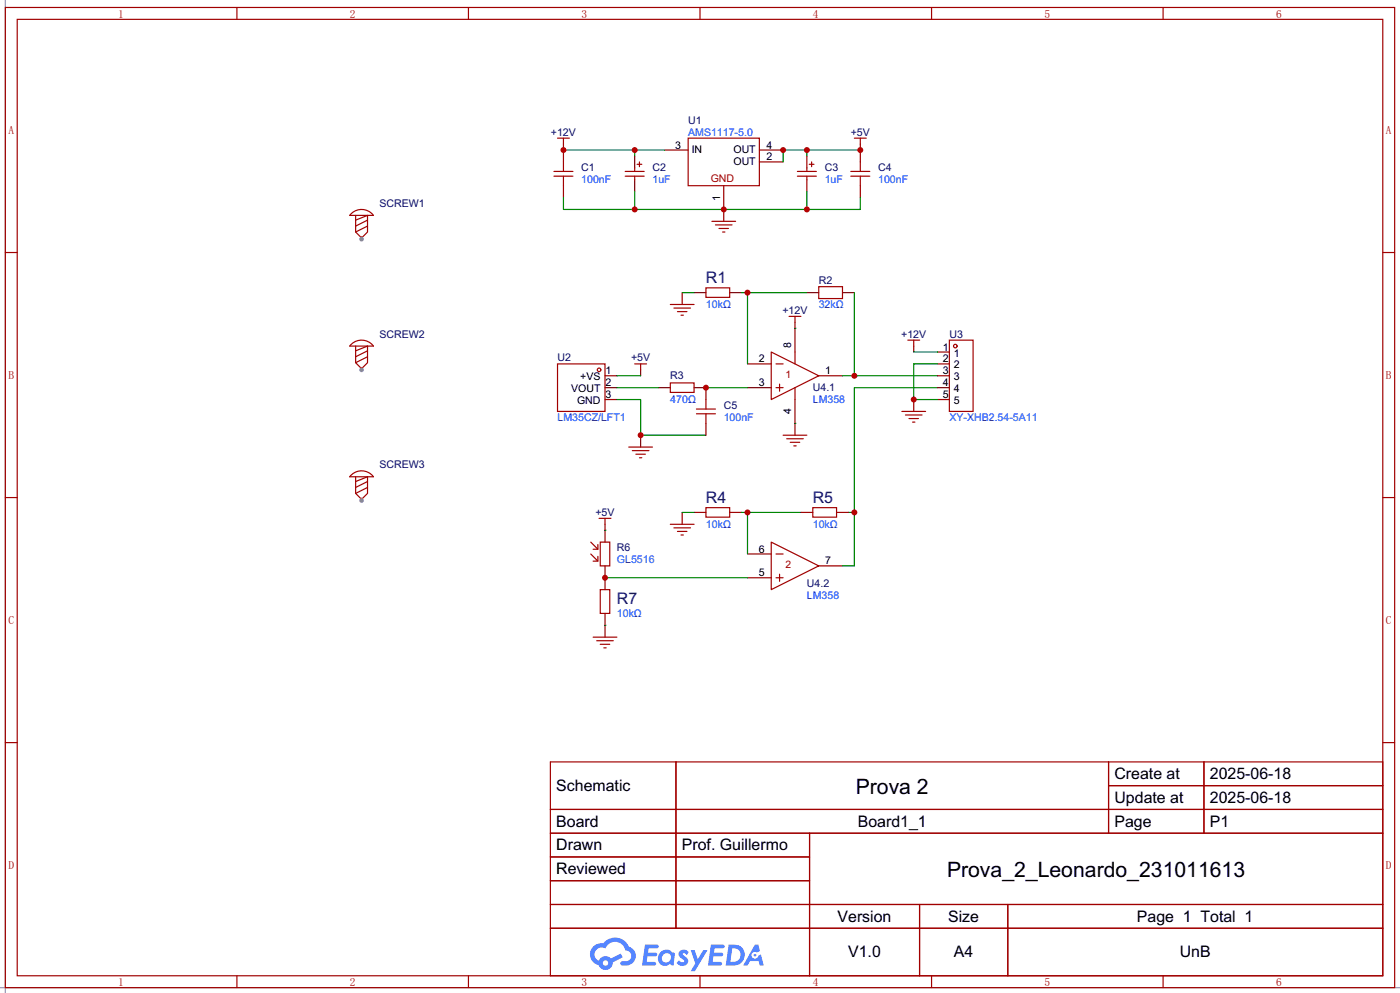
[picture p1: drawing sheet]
<svg xmlns="http://www.w3.org/2000/svg" width="299mm" height="212mm" viewBox="0 0 299 212" stroke-linecap="round" stroke-linejoin="round" font-family="sans-serif">
<path d="M1.1 0v212.3M0 211.1h299.5" fill="none" stroke="#999" stroke-width=".25"/>
<g fill="none" stroke="#a10000" stroke-width=".25">
<path d="M1.1 1.6h297.2v209.5h-297.2zM3.7 4.1h292.1v204.5h-292.1zM50.7 1.6v2.5M100.2 1.6v2.5M149.7 1.6v2.5M199.3 1.6v2.5M248.8 1.6v2.5M1.1 54h2.6M295.8 54h2.5M1.1 106.4h2.6M295.8 106.4h2.5M1.1 158.8h2.6"/>
<path d="M295.8 158.8h2.5M117.7 162.9h178.1v45.7h-178.1zM117.7 173h178.1M117.7 178.1h178.1M144.6 162.9v35.5M173.2 178.1v30.5M237.1 162.9v15.2M237.1 168h58.7M257.5 162.9v15.2M117.7 183.2h55.5M117.7 193.4h178.1M117.7 188.3h55.5"/>
<path d="M117.7 198.4h178.1M196.7 193.4v15.2M215.6 193.4v15.2M50.7 208.6v2.5M100.2 208.6v2.5M149.7 208.6v2.5M199.3 208.6v2.5M248.8 208.6v2.5"/>
</g>
<g fill="#5487ff">
<path d="M145.5 203.3a1.3 1.3 0 0 1 1.8 .3l-.4 .6a.54 .54 0 0 0-.9-.2l.1 .2a1.28 1.28 0 0 1 .8 2 1.53 1.53 0 0 1-2.2-.3l.5-.6 .8 .4a.31 .31 0 0 0 .4-.2 .31 .31 0 0 0-.3-.4 1.12 1.12 0 0 1-.6-1.8z"/>
<path d="M147.7 203.1h.9l.7 2 1.1-2h.9l-2.7 4.5h-.9l1-1.6z"/>
<path d="M138 201.9h1.6a1.31 1.31 0 0 1 1.2 .2 .4 .4 0 0 1-.3 .6h-1.8l-.1 1h1.6a.4 .4 0 0 1 .4 .4 .4 .4 0 0 1-.4 .4h-1.7l-.2 1.1h1.4a.46 .46 0 0 1 .5 .1 .46 .46 0 0 1 .1 .5l-.3 .2h-2.7z"/>
<path d="M152.1 201.9h1.6a1.32 1.32 0 0 1 1.3 .2 .39 .39 0 0 1-.4 .6h-1.7l-.2 1h1.7a.4 .4 0 0 1 .3 .4 .4 .4 0 0 1-.4 .4l-1.7-.1-.2 1.2h1.4a.46 .46 0 0 1 .5 .1 .46 .46 0 0 1 .1 .5l-.3 .2h-2.7z"/>
<path d="M161.5 201.9h.7l.4 1.4-.7 .3a.75 .75 0 0 0-1.1 .3 .75 .75 0 0 0 .5 1.1 .75 .75 0 0 0 .9-.7l.6-.3 .6 2.4h-.9l-.2-.9h-1.9l-.5 .9h-.9z"/>
<path d="M155.9 201.9l-.7 4.5h1.5a2.27 2.27 0 0 0 2.6-2.3 2.27 2.27 0 0 0-2.7-2.2zM156.6 202.7a1.5 1.5 0 0 1 1.8 1.6 1.5 1.5 0 0 1-1.9 1.3h-.3z"/>
<path d="M141.3 203.6a1.6 1.6 0 0 0-.3 2.3 1.6 1.6 0 0 0 2.3 .2l.8 .3 .3-2.5-.2-.2-.4-.1a1.58 1.58 0 0 0-2.5 0zM141.9 204.1a.98 .98 0 0 1 1.6 .4 .98 .98 0 0 1-1.1 1.3 .94 .94 0 0 1-.8-.7 .94 .94 0 0 1 .3-1z"/>
<path d="M126.9 202.3a2.37 2.37 0 0 0 1.2 4.1 1.54 1.54 0 0 0 1.7 .9 1.54 1.54 0 0 0 1.3-1.6l2.1-1-.5-.8-2 1a1.57 1.57 0 0 0-2.6 .5 1.5 1.5 0 0 1-.8-2.1 1.5 1.5 0 0 1 2.2-.5 2.23 2.23 0 0 1 2.3-1.4 2.23 2.23 0 0 1 2 1.8 1.16 1.16 0 0 1 1.2 1.1 1.16 1.16 0 0 1-1 1.2h-.7a.47 .47 0 0 0-.6 .4 .47 .47 0 0 0 .4 .5 2.17 2.17 0 0 0 2.5-.9 2.17 2.17 0 0 0-.3-2.7l-.8-.4a3.2 3.2 0 0 0-5.4-.7l-1.2 .1zM129 205.9a.58 .58 0 0 1 1.1 0 .58 .58 0 0 1-1.1 0z"/>
<circle cx="161.5" cy="204.2" r=".28"/>
</g>
<g fill="none" stroke="#a10000" stroke-width=".25">
<path d="M147.2 29.5h15.2v10.2h-15.2zM119.3 77.8h10.1v10.2h-10.1zM151 61.5h5.1v2.1h-5.1zM165 75.3l10.1 5-10.1 5.1zM166 77.8h1.5M168.8 67.6h2.5M170.1 67.6v1.3M170.1 75.3v2.5M175.1 61.3h5.1v2.5h-5.1zM166 82.9h1.5M166.8 82.1v1.5M167.5 93h5.1"/>
<path d="M168.3 93.8h3.5M169 94.6h2.1M169.8 95.3h.5M170.1 82.9v2.5M165 115.9l10.1 5.1-10.1 5.1zM166 118.4h1.5M128.4 126.1h2v5h-2zM166 123.5h1.5M166.8 122.8v1.5"/>
<circle cx="128.1" cy="79.1" r=".38"/>
</g>
<g fill="none" stroke="#870000" stroke-width=".25">
<path d="M142.1 32.1h5.1M154.8 39.7v5.1M162.4 32.1h5.1M162.4 34.6h5.1M148.5 62.6h2.5M156.1 62.6h2.5M159.9 77.8h5.1M170.1 68.9v6.4M172.6 62.6h2.5M180.2 62.6h2.6M129.4 80.3h2.6M129.4 82.9h2.6"/>
<path d="M129.4 85.4h2.6M159.9 82.9h5.1M170.1 85.4v7.6M175.1 80.3h5.1M159.9 118.4h5.1M129.4 123.5v2.6M129.4 131.1v2.6M159.9 123.5h5.1M175.1 121h5.1"/>
</g>
<path d="M158.6 62.6h14M159.9 62.6v15.2M170.1 70.2h.1M170.1 90.5h.1" fill="none" stroke="#008700" stroke-width=".25"/>
<circle cx="159.9" cy="62.6" r=".63" fill="#c00"/>
<path d="M182.8 62.6v17.7M180.2 80.3h20.3" fill="none" stroke="#008700" stroke-width=".25"/>
<circle cx="182.8" cy="80.3" r=".63" fill="#c00"/>
<path d="M120.5 30.8v1.3M184 30.8v1.3M137 79.1v1.2M145.9 62.6v2.5M137 93v2.6M140.8 82.9h2.6M148.5 82.9h2.5" fill="none" stroke="#870000" stroke-width=".25"/>
<g fill="none" stroke="#a10000" stroke-width=".25">
<path d="M119.3 29.5h2.5M120.5 29.5v1.3M182.8 29.5h2.5M184 29.5v1.3M135.8 77.8h2.5M137 77.8v1.3M143.4 65.1h5.1M144.1 65.9h3.6M144.9 66.6h2M145.7 67.4h.5M134.5 95.6h5.1M135.3 96.3h3.5"/>
<path d="M136 97.1h2M136.8 97.9h.5M143.4 81.9h5.1v2h-5.1z"/>
</g>
<path d="M145.9 62.6h2.6M132 80.3h5M132 82.9h8.8M132 85.4h5v7.6h14" fill="none" stroke="#008700" stroke-width=".25"/>
<circle cx="137" cy="93" r=".63" fill="#c00"/>
<path d="M133.7 36.7h4.1M133.7 37.7h4.1M135.8 35.9v.8M135.8 37.7v.7M136.3 35.1h1M136.8 34.6v1M170.6 36.7h4M170.6 37.7h4M172.6 35.9v.8M172.6 37.7v.7M173.1 35.1h1M173.6 34.6v1" fill="none" stroke="#a10000" stroke-width=".25"/>
<path d="M135.8 33.3v2.6M135.8 38.4v2.6M172.6 33.3v2.6M172.6 38.4v2.6" fill="none" stroke="#870000" stroke-width=".25"/>
<path d="M172.6 32.1v1.2M184 32.1h-16.5v2.5" fill="none" stroke="#008700" stroke-width=".25"/>
<g fill="#c00">
<circle cx="172.6" cy="32.1" r=".63"/>
<circle cx="167.5" cy="32.1" r=".63"/>
</g>
<path d="M118.5 37.7h4.1M118.5 36.7h4.1M120.5 34.6v2.1M120.5 37.7v2M182 37.7h4.1M182 36.7h4.1M184 34.6v2.1" fill="none" stroke="#a10000" stroke-width=".25"/>
<path d="M120.5 32.1v2.5M120.5 39.7v2.5M184 32.1v2.5M184 39.7v2.5" fill="none" stroke="#870000" stroke-width=".25"/>
<circle cx="184" cy="32.1" r=".63" fill="#c00"/>
<path d="M184 37.7v2" fill="none" stroke="#a10000" stroke-width=".25"/>
<path d="M120.5 42.2v2.6h63.5v-2.6M135.8 41v3.8M172.6 41v3.8" fill="none" stroke="#008700" stroke-width=".25"/>
<g fill="#c00">
<circle cx="135.8" cy="44.8" r=".63"/>
<circle cx="172.6" cy="44.8" r=".63"/>
</g>
<path d="M120.5 32.1h21.6M135.8 32.1v1.2" fill="none" stroke="#008700" stroke-width=".25"/>
<g fill="#c00">
<circle cx="135.8" cy="32.1" r=".63"/>
<circle cx="120.5" cy="32.1" r=".63"/>
</g>
<path d="M154.8 44.8v2.5" fill="none" stroke="#870000" stroke-width=".25"/>
<circle cx="154.8" cy="44.8" r=".63" fill="#c00"/>
<path d="M152.3 47.3h5.1M153 48.1h3.6M153.8 48.8h2M154.6 49.6h.5M128.1 110.8h2.6M129.4 110.8v1.3M151 108.5h5.1v2.1h-5.1zM126.9 136.2h5.1M127.6 137h3.6M128.4 137.7h2M129.2 138.5h.5" fill="none" stroke="#a10000" stroke-width=".25"/>
<path d="M129.4 112.1v1.3M148.5 109.5h2.5M156.1 109.5h2.5M129.4 133.7v2.5" fill="none" stroke="#870000" stroke-width=".25"/>
<path d="M158.6 109.5h12.7M159.9 109.5v8.9M129.4 133.7h.1M129.4 123.5h30.5" fill="none" stroke="#008700" stroke-width=".25"/>
<circle cx="159.9" cy="109.5" r=".63" fill="#c00"/>
<path d="M145.9 109.5v2.6" fill="none" stroke="#870000" stroke-width=".25"/>
<path d="M143.4 112.1h5.1M144.1 112.9h3.6M144.9 113.6h2M145.7 114.4h.5" fill="none" stroke="#a10000" stroke-width=".25"/>
<path d="M200.5 82.9h-17.7v38.1h-2.6M145.9 109.5h2.6M181.5 109.5h1.3" fill="none" stroke="#008700" stroke-width=".25"/>
<circle cx="182.8" cy="109.5" r=".63" fill="#c00"/>
<path d="M149 88.5h4M149 87.5h4M151 85.4v2.1M151 88.5v2" fill="none" stroke="#a10000" stroke-width=".25"/>
<path d="M151 82.9v2.5M151 90.5v2.5" fill="none" stroke="#870000" stroke-width=".25"/>
<path d="M151 82.9h8.9" fill="none" stroke="#008700" stroke-width=".25"/>
<circle cx="151" cy="82.9" r=".63" fill="#c00"/>
<g fill="none" stroke="#a10000" stroke-width=".25">
<path d="M194.2 72.7h2.5M195.5 72.7v1.3M203.1 72.7h5.1v15.3h-5.1zM192.9 88h5.1M193.7 88.7h3.5M194.4 89.5h2.1M195.2 90.2h.5"/>
<circle cx="204.3" cy="74" r=".38"/>
</g>
<path d="M195.5 74v1.3M200.5 75.3h2.6M200.5 77.8h2.6M195.5 85.4v2.6M200.5 80.3h2.6M200.5 82.9h2.6M200.5 85.4h2.6" fill="none" stroke="#870000" stroke-width=".25"/>
<path d="M195.5 75.3h5M200.5 77.8h-5v7.6h5" fill="none" stroke="#008700" stroke-width=".25"/>
<circle cx="195.5" cy="85.4" r=".63" fill="#c00"/>
<path d="M129.4 121v2.5" fill="none" stroke="#870000" stroke-width=".25"/>
<circle cx="129.4" cy="123.5" r=".63" fill="#c00"/>
<path d="M77.3 50.6v.5M129.4 113.4v2.5M171.3 109.5h2.6M178.9 109.5h2.6" fill="none" stroke="#870000" stroke-width=".25"/>
<path d="M75.2 45.6a3.2 3.2 0 0 1 4.7 .4h-5.1zM76.1 46v3.6l1.2 1.3 1.3-1.3v-3.6l-2.5 1.1M78.6 47.1l-2.5 1.2M78.6 48.3l-2.5 1.3M126.4 118.4l1.5 1.6M126.4 115.9l1.5 1.5M127.9 118.9v1.1h-1M127.9 116.4v1h-1M128.4 115.9h2v5.1h-2zM173.9 108.5h5v2.1h-5z" fill="none" stroke="#a10000" stroke-width=".25"/>
<path d="M129.4 113.4h.1" fill="none" stroke="#008700" stroke-width=".25"/>
<circle cx="77.3" cy="51.1" r=".51" fill="#999"/>
<path d="M75.2 73.5a3.2 3.2 0 0 1 4.7 .5h-5.1zM76.1 74v3.5l1.2 1.3 1.3-1.3v-3.5l-2.5 1M78.6 75l-2.5 1.3M78.6 76.3l-2.5 1.2" fill="none" stroke="#a10000" stroke-width=".25"/>
<path d="M77.3 78.6v.5" fill="none" stroke="#870000" stroke-width=".25"/>
<circle cx="77.3" cy="79.1" r=".51" fill="#999"/>
<path d="M75.2 101.5a3.2 3.2 0 0 1 4.7 .4h-5.1zM76.1 101.9v3.6l1.2 1.3 1.3-1.3v-3.6l-2.5 1M78.6 102.9l-2.5 1.3M78.6 104.2l-2.5 1.3" fill="none" stroke="#a10000" stroke-width=".25"/>
<path d="M77.3 106.5v.5" fill="none" stroke="#870000" stroke-width=".25"/>
<circle cx="77.3" cy="107" r=".51" fill="#999"/>
<g font-size="4.5">
<text x="183" y="169.7">Prova 2</text>
<text x="202.6" y="187.5">Prova_2_Leonardo_231011613</text>
</g>
<g font-size="3.4" fill="#000080">
<text x="151" y="60.5">R1</text>
<text x="151" y="107.5">R4</text>
<text x="173.9" y="107.5">R5</text>
<text x="132" y="129.1">R7</text>
</g>
<g font-size="3.4">
<text x="238.4" y="166.6">Create at</text>
<text x="258.8" y="166.6">2025-06-18</text>
<text x="119" y="169.1">Schematic</text>
<text x="238.4" y="171.7">Update at</text>
<text x="258.8" y="171.7">2025-06-18</text>
<text x="119" y="176.7">Board</text>
<text x="183.5" y="176.7">Board1_1</text>
<text x="238.4" y="176.7">Page</text>
<text x="258.8" y="176.7">P1</text>
<text x="119" y="181.8">Drawn</text>
<text x="145.9" y="181.8">Prof. Guillermo</text>
<text x="119" y="186.9">Reviewed</text>
<text x="179.2" y="197.1">Version</text>
<text x="202.8" y="197.1">Size</text>
<text x="243.2" y="197.1">Page 1 Total 1</text>
<text x="181.4" y="204.7">V1.0</text>
<text x="204.1" y="204.7">A4</text>
<text x="252.4" y="204.7">UnB</text>
</g>
<g font-size="2.4" fill="#a00000">
<text x="25.3" y="3.7">1</text>
<text x="74.8" y="3.7">2</text>
<text x="124.4" y="3.7">3</text>
<text x="173.9" y="3.7">4</text>
<text x="223.4" y="3.7">5</text>
<text x="272.9" y="3.7">6</text>
<text x="1.8" y="28.7">A</text>
<text x="296.4" y="28.7">A</text>
<text x="1.8" y="81.1">B</text>
<text x="296.4" y="81.1">B</text>
<text x="1.8" y="133.4">C</text>
<text x="296.4" y="133.4">C</text>
<text x="1.8" y="185.8">D</text>
<text x="296.4" y="185.8">D</text>
<text x="25.3" y="210.8">1</text>
<text x="74.8" y="210.8">2</text>
<text x="124.4" y="210.8">3</text>
<text x="173.9" y="210.8">4</text>
<text x="223.4" y="210.8">5</text>
<text x="272.9" y="210.8">6</text>
</g>
<g font-size="2.3" fill="#000080">
<text x="117.8" y="29">+12V</text>
<text x="147.2" y="26.5">U1</text>
<text x="182" y="29">+5V</text>
<text x="124.3" y="36.6">C1</text>
<text x="139.6" y="36.6">C2</text>
<text x="176.4" y="36.6">C3</text>
<text x="187.8" y="36.6">C4</text>
<text x="81.2" y="44.2">SCREW1</text>
<text x="175.1" y="60.7">R2</text>
<text x="167.4" y="67.1">+12V</text>
<text x="81.2" y="72.2">SCREW2</text>
<text x="119.3" y="77.3">U2</text>
<text x="135" y="77.3">+5V</text>
<text x="192.8" y="72.2">+12V</text>
<text x="203.1" y="72.2">U3</text>
<text x="143.4" y="81.1">R3</text>
<text x="173.9" y="83.6">U4.1</text>
<text x="154.8" y="87.4">C5</text>
<text x="81.2" y="100.1">SCREW3</text>
<text x="127.4" y="110.3">+5V</text>
<text x="132" y="117.9">R6</text>
<text x="172.6" y="125.5">U4.2</text>
</g>
<g font-size="2.3" fill="#00f">
<text x="147.2" y="29">AMS1117-5.0</text>
<text x="124.3" y="39.2">100nF</text>
<text x="139.6" y="39.2">1uF</text>
<text x="176.4" y="39.2">1uF</text>
<text x="187.8" y="39.2">100nF</text>
<text x="151" y="65.8">10kΩ</text>
<text x="175.1" y="65.8">32kΩ</text>
<text x="119.3" y="90">LM35CZ/LFT1</text>
<text x="143.4" y="86.1">470Ω</text>
<text x="154.8" y="90">100nF</text>
<text x="173.9" y="86.1">LM358</text>
<text x="203.1" y="90">XY-XHB2.54-5A11</text>
<text x="151" y="112.8">10kΩ</text>
<text x="173.9" y="112.8">10kΩ</text>
<text x="132" y="120.4">GL5516</text>
<text x="132" y="131.9">10kΩ</text>
<text x="172.6" y="128.1">LM358</text>
</g>
<g font-size="2.3">
<text x="144.4" y="31.8">3</text>
<text x="148" y="32.8">IN</text>
<text x="156.9" y="32.8">OUT</text>
<text x="156.9" y="35.3">OUT</text>
<text x="164" y="31.8">4</text>
<text x="164" y="34.3">2</text>
<text x="154" y="43" transform="rotate(-90 154 43)">1</text>
<text x="162.3" y="77.5">2</text>
<text x="169.3" y="74.5" transform="rotate(-90 169.3 74.5)">8</text>
<text x="201.7" y="74.9">1</text>
<text x="201.7" y="77.5">2</text>
<text x="204" y="76.2">1</text>
<text x="122.2" y="83.8">VOUT</text>
<text x="124.1" y="81.3">+VS</text>
<text x="129.5" y="80">1</text>
<text x="129.5" y="82.6">2</text>
<text x="162.3" y="82.6">3</text>
<text x="176.5" y="80">1</text>
<text x="201.7" y="80">3</text>
<text x="201.7" y="82.6">4</text>
<text x="204" y="78.8">2</text>
<text x="204" y="81.3">3</text>
<text x="204" y="83.8">4</text>
<text x="123.4" y="86.4">GND</text>
<text x="129.5" y="85.1">3</text>
<text x="169.3" y="88.4" transform="rotate(-90 169.3 88.4)">4</text>
<text x="201.7" y="85.1">5</text>
<text x="204" y="86.4">5</text>
<text x="162.3" y="118.1">6</text>
<text x="162.3" y="123.2">5</text>
<text x="176.5" y="120.7">7</text>
</g>
<text font-size="2.3" fill="#a00000" x="152" y="39">GND</text>
<g font-size="2.2" fill="#a00000">
<text x="168" y="80.8">1</text>
<text x="168" y="121.4">2</text>
</g>
</svg>
